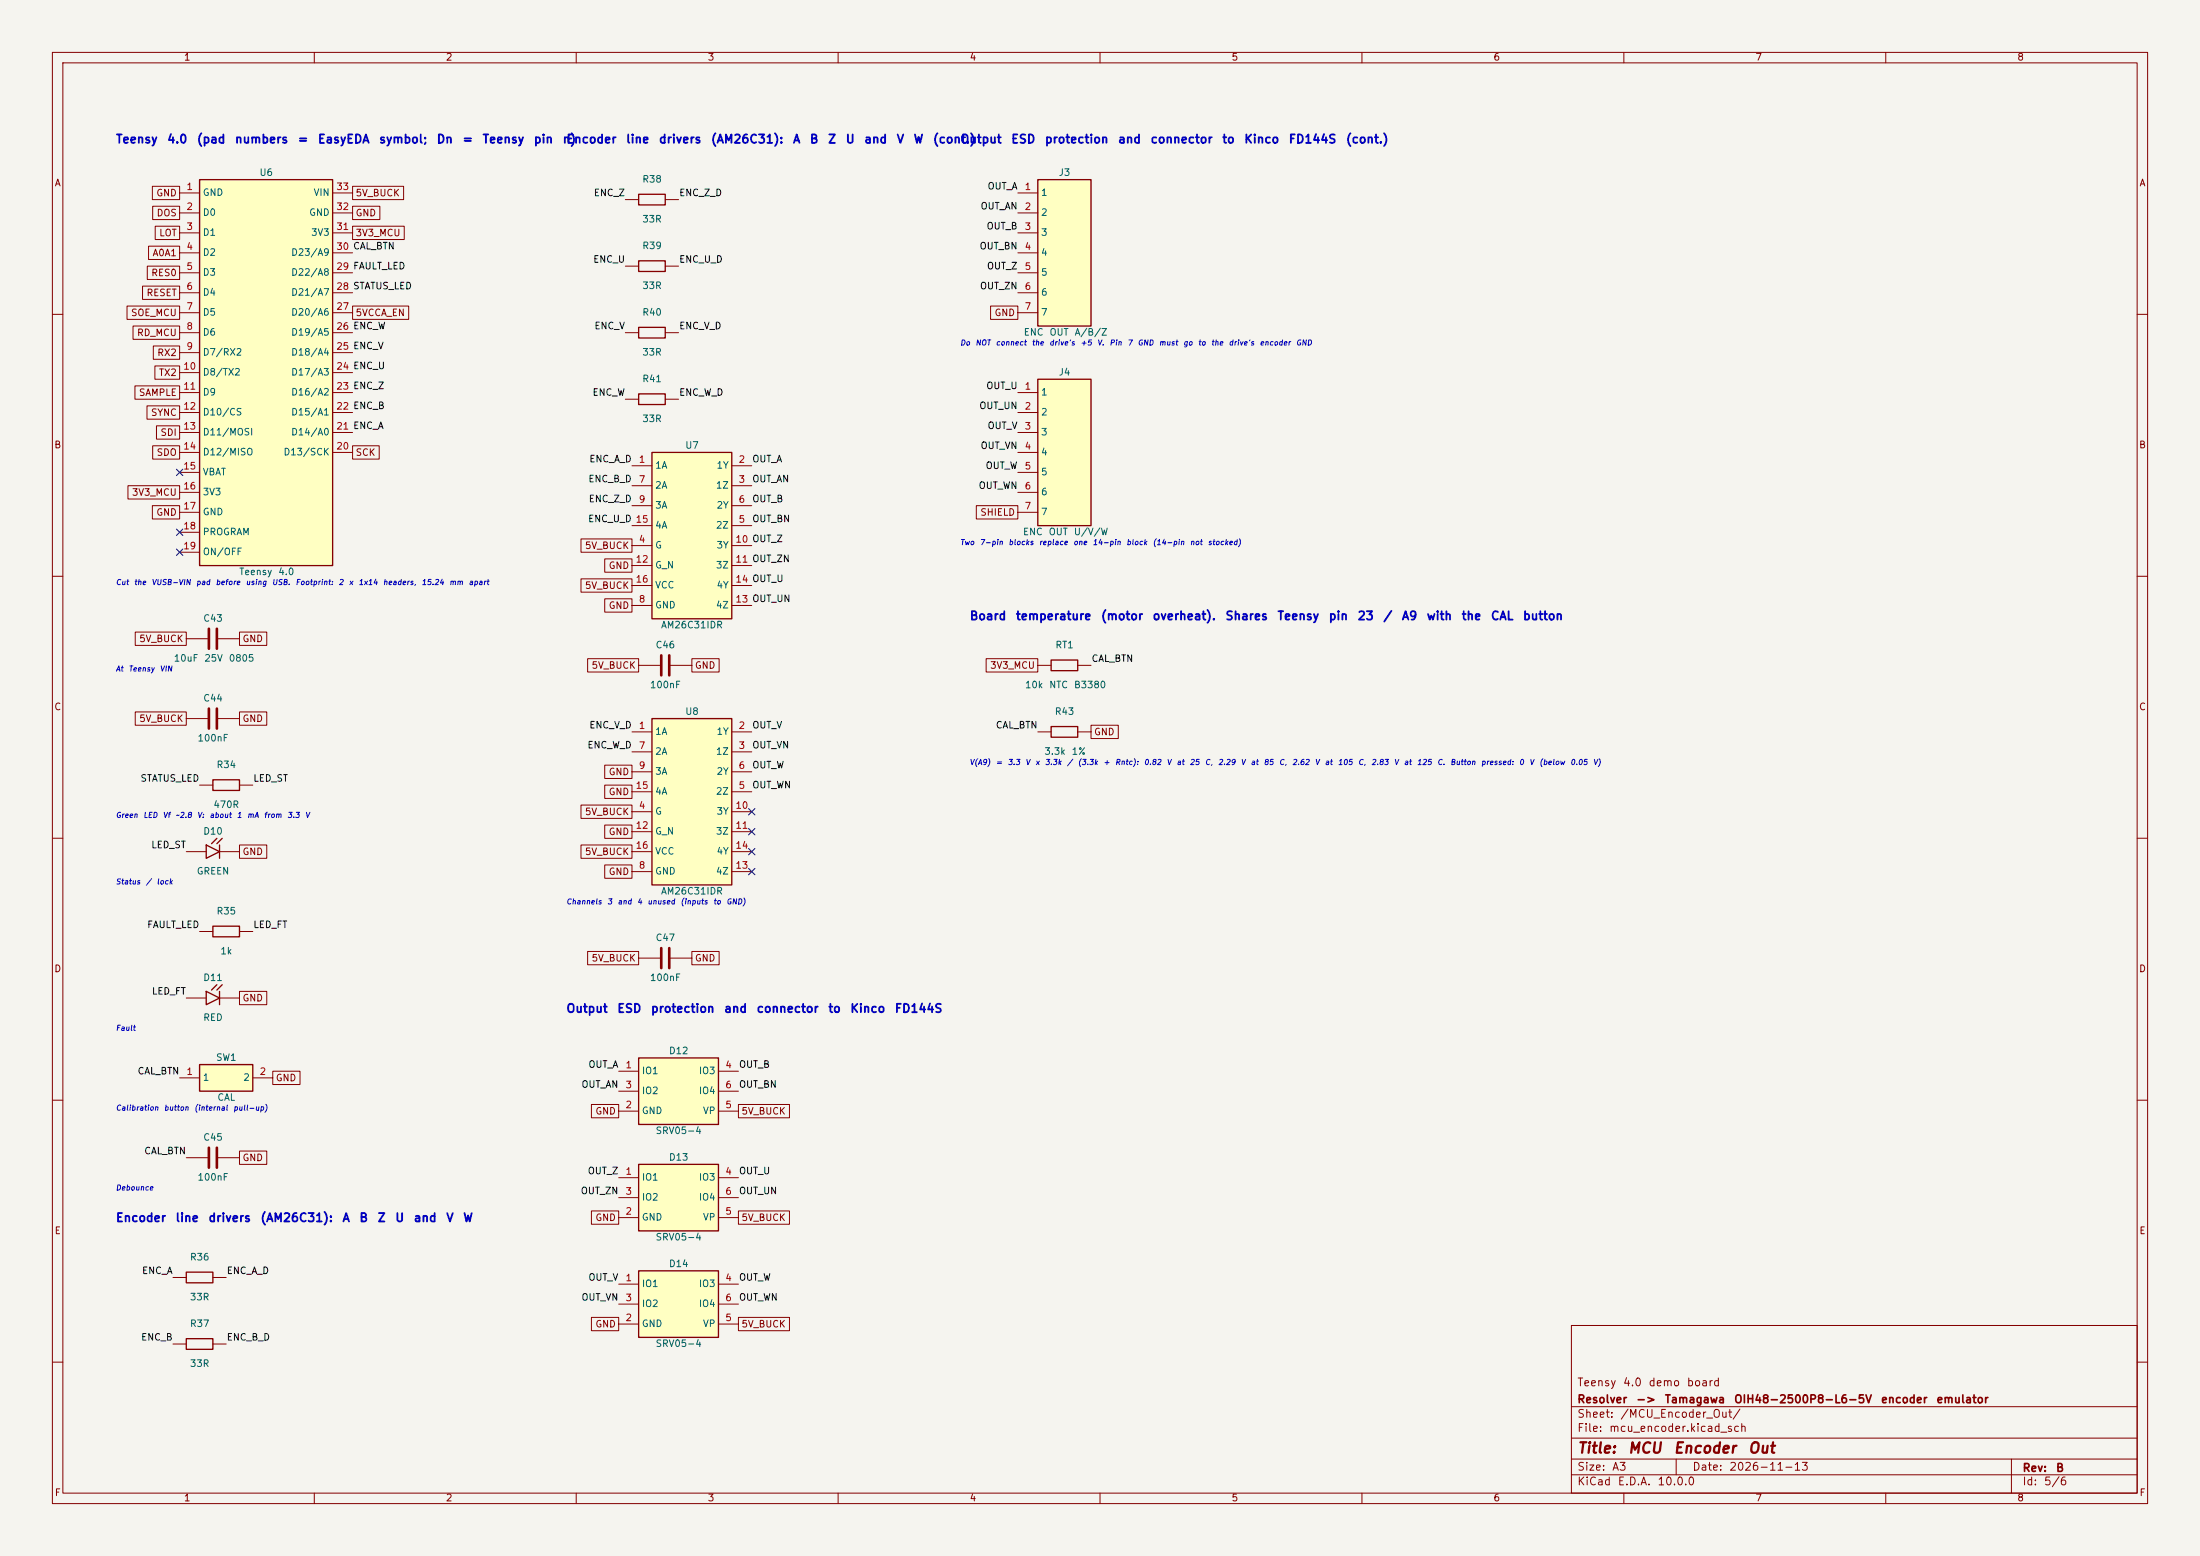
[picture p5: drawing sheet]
<svg xmlns="http://www.w3.org/2000/svg" width="420mm" height="297mm" viewBox="0 0 420 297" stroke-linecap="round" stroke-linejoin="round" font-family="sans-serif">
<path d="M0 0h420v297h-420z" fill="#f5f4ef" stroke="#f5f4ef" stroke-width=".19"/>
<g fill="none" stroke="#840000" stroke-width=".19">
<path d="M10 10h400v277h-400zM12 12h396v273h-396zM60 10v2M110 10v2M160 10v2M210 10v2M260 10v2M310 10v2M360 10v2M10 60h2M408 60h2M10 110h2"/>
<path d="M408 110h2M10 160h2M408 160h2M10 210h2M408 210h2M33 243.8h2.6M40.6 243.8h2.6M300 253h108v32h-108zM10 260h2M300 278.5h108M300 274.5h108M300 268.5h108"/>
<path d="M320 278.5v3M384 278.5v6.5M408 260h2M60 285v2M110 285v2M160 285v2M210 285v2M260 285v2M300 281.5h108M310 285v2M360 285v2"/>
</g>
<path d="M35.6 242.8h5v2.1h-5z" fill="none" stroke="#840000" stroke-width=".25"/>
<path d="M38.1 203.2h10.2v5.1h-10.2z" fill="#ffffc2"/>
<path d="M38.1 203.2h10.2v5.1h-10.2z" fill="none" stroke="#840000" stroke-width=".25"/>
<path d="M34.3 205.7h3.8M48.3 205.7h3.8" fill="none" stroke="#840000" stroke-width=".19"/>
<path d="M121.9 201.9h15.3v12.7h-15.3z" fill="#ffffc2"/>
<path d="M121.9 201.9h15.3v12.7h-15.3z" fill="none" stroke="#840000" stroke-width=".25"/>
<path d="M118.1 204.5h3.8M118.1 212.1h3.8M118.1 208.3h3.8M137.2 204.5h3.8M137.2 212.1h3.8M137.2 208.3h3.8" fill="none" stroke="#840000" stroke-width=".19"/>
<path d="M198.1 72.4h10.2v27.9h-10.2z" fill="#ffffc2"/>
<path d="M121.9 37.1h5.1v2h-5.1zM121.9 75.2h5.1v2h-5.1zM121.9 62.5h5.1v2h-5.1zM198.1 72.4h10.2v27.9h-10.2zM200.7 138.7h5v2h-5z" fill="none" stroke="#840000" stroke-width=".25"/>
<g fill="none" stroke="#840000" stroke-width=".19">
<path d="M119.4 38.1h2.5M127 38.1h2.5M119.4 76.2h2.5M119.4 63.5h2.5M127 76.2h2.5M127 63.5h2.5M194.3 74.9h3.8M194.3 78.7h3.8M194.3 82.6h3.8M194.3 86.4h3.8M194.3 90.2h3.8M194.3 94h3.8"/>
<path d="M194.3 97.8h3.8M198.1 139.7h2.6M205.7 139.7h2.6M35.6 221h4.3M41.4 221h4.3"/>
</g>
<path d="M39.9 219.1v3.8M41.4 219.1v3.8" fill="none" stroke="#840000" stroke-width=".51"/>
<path d="M38.1 34.3h25.4v73.7h-25.4z" fill="#ffffc2"/>
<path d="M38.1 34.3h25.4v73.7h-25.4z" fill="none" stroke="#840000" stroke-width=".25"/>
<g fill="none" stroke="#840000" stroke-width=".19">
<path d="M34.3 36.8h3.8M63.5 36.8h3.8M34.3 40.6h3.8M34.3 44.5h3.8M34.3 48.3h3.8M34.3 52.1h3.8M34.3 55.9h3.8M34.3 59.7h3.8M63.5 40.6h3.8M63.5 44.5h3.8M63.5 48.3h3.8M63.5 52.1h3.8"/>
<path d="M63.5 55.9h3.8M63.5 59.7h3.8M34.3 63.5h3.8M34.3 67.3h3.8M34.3 71.1h3.8M34.3 74.9h3.8M34.3 78.7h3.8M63.5 63.5h3.8M63.5 67.3h3.8M63.5 71.1h3.8M63.5 74.9h3.8M63.5 78.7h3.8"/>
<path d="M34.3 82.6h3.8M34.3 86.4h3.8M34.3 90.2h3.8M34.3 94h3.8M34.3 97.8h3.8M63.5 82.6h3.8M63.5 86.4h3.8M34.3 101.6h3.8M34.3 105.4h3.8M121.9 182.9h4.3M127.8 182.9h4.3"/>
</g>
<path d="M126.2 181v3.8M127.8 181v3.8" fill="none" stroke="#840000" stroke-width=".51"/>
<path d="M124.5 137.2h15.2v31.7h-15.2z" fill="#ffffc2"/>
<path d="M124.5 137.2h15.2v31.7h-15.2zM40.6 148.8h5.1v2.1h-5.1zM39.4 161.3l2.5 1.3-2.5 1.2zM41.4 160l-1 1M41.9 161.3v2.5M42.4 160l-1 1" fill="none" stroke="#840000" stroke-width=".25"/>
<g fill="none" stroke="#840000" stroke-width=".19">
<path d="M35.6 121.9h4.3M41.4 121.9h4.3M120.6 139.7h3.9M139.7 139.7h3.8M38.1 149.9h2.5M45.7 149.9h2.6M120.6 143.5h3.9M120.6 154.9h3.9M120.6 151.1h3.9M120.6 147.3h3.9M120.6 158.8h3.9M139.7 143.5h3.8"/>
<path d="M139.7 154.9h3.8M139.7 151.1h3.8M139.7 147.3h3.8M139.7 158.8h3.8M35.6 162.6h3.8M41.9 162.6h3.8M120.6 166.4h3.9M120.6 162.6h3.9M139.7 166.4h3.8M139.7 162.6h3.8"/>
</g>
<path d="M39.9 120v3.8M41.4 120v3.8" fill="none" stroke="#840000" stroke-width=".51"/>
<path d="M124.5 86.4h15.2v31.7h-15.2z" fill="#ffffc2"/>
<path d="M124.5 86.4h15.2v31.7h-15.2z" fill="none" stroke="#840000" stroke-width=".25"/>
<g fill="none" stroke="#840000" stroke-width=".19">
<path d="M120.6 88.9h3.9M120.6 92.7h3.9M120.6 96.5h3.9M139.7 88.9h3.8M139.7 92.7h3.8M139.7 96.5h3.8M120.6 104.1h3.9M120.6 100.3h3.9M120.6 115.6h3.9M120.6 108h3.9M120.6 111.8h3.9M139.7 104.1h3.8"/>
<path d="M139.7 100.3h3.8M139.7 115.6h3.8M139.7 108h3.8M139.7 111.8h3.8M35.6 137.2h4.3M41.4 137.2h4.3M121.9 127h4.3M127.8 127h4.3"/>
</g>
<path d="M39.9 135.3v3.8M41.4 135.3v3.8M126.2 125.1v3.8M127.8 125.1v3.8" fill="none" stroke="#840000" stroke-width=".51"/>
<path d="M121.9 242.6h15.3v12.7h-15.3z" fill="#ffffc2"/>
<path d="M40.6 176.8h5.1v2h-5.1zM121.9 242.6h15.3v12.7h-15.3z" fill="none" stroke="#840000" stroke-width=".25"/>
<path d="M38.1 177.8h2.5M45.7 177.8h2.6M118.1 245.1h3.8M118.1 252.7h3.8M118.1 248.9h3.8M137.2 245.1h3.8M137.2 252.7h3.8M137.2 248.9h3.8" fill="none" stroke="#840000" stroke-width=".19"/>
<path d="M198.1 34.3h10.2v27.9h-10.2z" fill="#ffffc2"/>
<path d="M198.1 34.3h10.2v27.9h-10.2z" fill="none" stroke="#840000" stroke-width=".25"/>
<path d="M194.3 36.8h3.8M194.3 40.6h3.8M194.3 44.5h3.8M194.3 48.3h3.8M194.3 52.1h3.8M194.3 55.9h3.8M194.3 59.7h3.8" fill="none" stroke="#840000" stroke-width=".19"/>
<path d="M121.9 222.2h15.3v12.7h-15.3z" fill="#ffffc2"/>
<path d="M121.9 49.8h5.1v2h-5.1zM200.7 126h5v2h-5zM39.4 189.2l2.5 1.3-2.5 1.3zM41.4 188l-1 1M41.9 189.2v2.6M42.4 188l-1 1M121.9 222.2h15.3v12.7h-15.3zM35.6 255.5h5v2.1h-5z" fill="none" stroke="#840000" stroke-width=".25"/>
<g fill="none" stroke="#840000" stroke-width=".19">
<path d="M29.1 35.6h5.2v2.5h-5.2zM29.1 39.4h5.2v2.5h-5.2zM67.3 35.6h9.8v2.5h-9.8zM67.3 39.4h5.2v2.5h-5.2zM24.2 58.4h10.1v2.6h-10.1zM27.2 54.6h7.1v2.6h-7.1zM28.1 50.8h6.2v2.5h-6.2zM28.4 47h5.9v2.5h-5.9zM29.6 43.2h4.7v2.5h-4.7zM67.3 43.2h9.9v2.5h-9.9zM67.3 58.4h10.7v2.6h-10.7zM119.4 50.8h2.5"/>
<path d="M127 50.8h2.5M189.1 58.4h5.2v2.6h-5.2zM25.4 62.2h8.9v2.6h-8.9zM25.8 73.7h8.5v2.5h-8.5zM28.1 77.5h6.2v2.5h-6.2zM29.3 66h5v2.6h-5zM29.6 69.8h4.7v2.6h-4.7zM24.4 92.7h9.9v2.6h-9.9zM29.1 96.5h5.2v2.6h-5.2zM29.1 85.1h5.2v2.5h-5.2zM29.9 81.3h4.4v2.5h-4.4zM67.3 85.1h5.1v2.5h-5.1z"/>
<path d="M186.4 96.5h7.9v2.6h-7.9zM110.9 102.9h9.7v2.5h-9.7zM110.9 110.5h9.7v2.5h-9.7zM115.4 114.3h5.2v2.5h-5.2zM115.4 106.7h5.2v2.5h-5.2zM25.8 135.9h9.8v2.5h-9.8zM25.8 120.6h9.8v2.6h-9.8zM45.7 135.9h5.2v2.5h-5.2zM45.7 120.6h5.2v2.6h-5.2zM112.2 125.7h9.7v2.6h-9.7zM132.1 125.7h5.2v2.6h-5.2zM188.3 125.7h9.8v2.6h-9.8z"/>
<path d="M198.1 127h2.6M205.7 127h2.6M208.3 138.4h5.2v2.6h-5.2zM110.9 153.7h9.7v2.5h-9.7zM115.4 157.5h5.2v2.5h-5.2zM115.4 146h5.2v2.6h-5.2zM115.4 149.9h5.2v2.5h-5.2zM45.7 161.3h5.2v2.5h-5.2zM110.9 161.3h9.7v2.5h-9.7zM115.4 165.1h5.2v2.5h-5.2zM35.6 190.5h3.8M41.9 190.5h3.8"/>
<path d="M45.7 189.2h5.2v2.6h-5.2zM112.2 181.6h9.7v2.6h-9.7zM132.1 181.6h5.2v2.6h-5.2zM45.7 219.7h5.2v2.6h-5.2zM52.1 204.5h5.2v2.5h-5.2zM112.9 210.8h5.2v2.6h-5.2zM141 210.8h9.7v2.6h-9.7zM112.9 231.1h5.2v2.6h-5.2zM118.1 224.8h3.8M118.1 232.4h3.8M118.1 228.6h3.8M137.2 224.8h3.8"/>
<path d="M137.2 232.4h3.8M137.2 228.6h3.8M141 231.1h9.7v2.6h-9.7zM33 256.5h2.6M40.6 256.5h2.6M112.9 251.5h5.2v2.5h-5.2zM141 251.5h9.7v2.5h-9.7z"/>
</g>
<g fill="none" stroke="#000084" stroke-width=".19">
<path d="M33.7 89.6l1.2 1.2M34.9 89.6l-1.2 1.2M33.7 101l1.2 1.2M33.7 104.8l1.2 1.2M34.9 101l-1.2 1.2M34.9 104.8l-1.2 1.2M142.9 158.1l1.2 1.3M142.9 154.3l1.2 1.2M144.1 158.1l-1.2 1.3M144.1 154.3l-1.2 1.2M142.9 162l1.2 1.2M142.9 165.8l1.2 1.2"/>
<path d="M144.1 162l-1.2 1.2M144.1 165.8l-1.2 1.2"/>
</g>
<g font-size="2" fill="#840000">
<text x="301" y="277.9">Title:</text>
<text x="310.6" y="277.9">MCU</text>
<text x="319.4" y="277.9">Encoder</text>
<text x="333.6" y="277.9">Out</text>
</g>
<g font-size="1.6" fill="#0000c2">
<text x="22" y="27.8">Teensy</text>
<text x="31.8" y="27.8">4.0</text>
<text x="37.5" y="27.8">(pad</text>
<text x="44.7" y="27.8">numbers</text>
<text x="56.7" y="27.8">=</text>
<text x="60.6" y="27.8">EasyEDA</text>
<text x="72.2" y="27.8">symbol;</text>
<text x="83.2" y="27.8">Dn</text>
<text x="88.1" y="27.8">=</text>
<text x="92" y="27.8">Teensy</text>
<text x="101.8" y="27.8">pin</text>
<text x="107.3" y="27.8">n)</text>
<text x="108" y="27.8">Encoder</text>
<text x="119.4" y="27.8">line</text>
<text x="125.7" y="27.8">drivers</text>
<text x="135.6" y="27.8">(AM26C31):</text>
<text x="151.2" y="27.8">A</text>
<text x="154.5" y="27.8">B</text>
<text x="157.9" y="27.8">Z</text>
<text x="161.3" y="27.8">U</text>
<text x="164.9" y="27.8">and</text>
<text x="171.1" y="27.8">V</text>
<text x="174.3" y="27.8">W</text>
<text x="178" y="27.8">(cont.)</text>
<text x="183.2" y="27.8">Output</text>
<text x="192.9" y="27.8">ESD</text>
<text x="199.3" y="27.8">protection</text>
<text x="213.3" y="27.8">and</text>
<text x="219.5" y="27.8">connector</text>
<text x="233.2" y="27.8">to</text>
<text x="237.4" y="27.8">Kinco</text>
<text x="245.9" y="27.8">FD144S</text>
<text x="256.8" y="27.8">(cont.)</text>
<text x="185" y="118.7">Board</text>
<text x="193.8" y="118.7">temperature</text>
<text x="210.1" y="118.7">(motor</text>
<text x="219.9" y="118.7">overheat).</text>
<text x="233.8" y="118.7">Shares</text>
<text x="243.7" y="118.7">Teensy</text>
<text x="253.5" y="118.7">pin</text>
<text x="259" y="118.7">23</text>
<text x="263.9" y="118.7">/</text>
<text x="267.5" y="118.7">A9</text>
<text x="272.2" y="118.7">with</text>
<text x="278.9" y="118.7">the</text>
<text x="284.5" y="118.7">CAL</text>
<text x="290.6" y="118.7">button</text>
<text x="108" y="193.7">Output</text>
<text x="117.7" y="193.7">ESD</text>
<text x="124.1" y="193.7">protection</text>
<text x="138.1" y="193.7">and</text>
<text x="144.3" y="193.7">connector</text>
<text x="158" y="193.7">to</text>
<text x="162.2" y="193.7">Kinco</text>
<text x="170.7" y="193.7">FD144S</text>
<text x="22" y="233.6">Encoder</text>
<text x="33.4" y="233.6">line</text>
<text x="39.7" y="233.6">drivers</text>
<text x="49.6" y="233.6">(AM26C31):</text>
<text x="65.2" y="233.6">A</text>
<text x="68.5" y="233.6">B</text>
<text x="71.9" y="233.6">Z</text>
<text x="75.3" y="233.6">U</text>
<text x="78.9" y="233.6">and</text>
<text x="85.1" y="233.6">V</text>
<text x="88.3" y="233.6">W</text>
</g>
<g font-size="1.5" fill="#840000">
<text x="301" y="268.2">Resolver</text>
<text x="301" y="265">Teensy</text>
<text x="309.7" y="265">4.0</text>
<text x="312.2" y="268.2">-&gt;</text>
<text x="314.6" y="265">demo</text>
<text x="317.7" y="268.2">Tamagawa</text>
<text x="321.9" y="265">board</text>
<text x="330.9" y="268.2">OIH48-2500P8-L6-5V</text>
<text x="359" y="268.2">encoder</text>
<text x="369.6" y="268.2">emulator</text>
<text x="301" y="273.7">File:</text>
<text x="301" y="271">Sheet:</text>
<text x="307.1" y="273.7">mcu_encoder.kicad_sch</text>
<text x="309.2" y="271">/MCU_Encoder_Out/</text>
<text x="301" y="281.1">Size:</text>
<text x="307.6" y="281.1">A3</text>
<text x="323" y="281.1">Date:</text>
<text x="330" y="281.1">2026-11-13</text>
<text x="386" y="281.3">Rev:</text>
<text x="392.4" y="281.3">B</text>
<text x="301" y="283.9">KiCad</text>
<text x="308.7" y="283.9">E.D.A.</text>
<text x="316.3" y="283.9">10.0.0</text>
<text x="386" y="283.9">Id:</text>
<text x="390.1" y="283.9">5/6</text>
</g>
<g font-size="1.3" fill="#840000">
<text x="35" y="11.9">1</text>
<text x="85" y="11.9">2</text>
<text x="135" y="11.9">3</text>
<text x="185" y="11.9">4</text>
<text x="235" y="11.9">5</text>
<text x="285" y="11.9">6</text>
<text x="335" y="11.9">7</text>
<text x="385" y="11.9">8</text>
<text x="10.3" y="35.9">A</text>
<text x="408.3" y="35.9">A</text>
<text x="29.7" y="37.8">GND</text>
<text x="29.8" y="41.6">DOS</text>
<text x="67.8" y="37.8">5V_BUCK</text>
<text x="67.8" y="41.6">GND</text>
<text x="30.3" y="45.4">LOT</text>
<text x="67.8" y="45.4">3V3_MCU</text>
<text x="28.8" y="53">RES0</text>
<text x="29" y="49.2">A0A1</text>
<text x="27.9" y="56.8">RESET</text>
<text x="24.9" y="60.6">SOE_MCU</text>
<text x="26.1" y="64.5">RD_MCU</text>
<text x="67.8" y="60.6">5VCCA_EN</text>
<text x="189.8" y="60.6">GND</text>
<text x="29.9" y="68.3">RX2</text>
<text x="26.4" y="75.9">SAMPLE</text>
<text x="30.2" y="72.1">TX2</text>
<text x="28.7" y="79.7">SYNC</text>
<text x="30.5" y="83.5">SDI</text>
<text x="10.3" y="85.9">B</text>
<text x="29.8" y="87.3">SDO</text>
<text x="67.8" y="87.3">SCK</text>
<text x="408.2" y="85.9">B</text>
<text x="25.1" y="94.9">3V3_MCU</text>
<text x="29.7" y="98.7">GND</text>
<text x="187" y="98.7">SHIELD</text>
<text x="111.6" y="105.1">5V_BUCK</text>
<text x="111.6" y="112.7">5V_BUCK</text>
<text x="116.1" y="108.9">GND</text>
<text x="116.1" y="116.5">GND</text>
<text x="26.5" y="122.9">5V_BUCK</text>
<text x="46.2" y="122.9">GND</text>
<text x="112.8" y="128">5V_BUCK</text>
<text x="132.6" y="128">GND</text>
<text x="188.9" y="128">3V3_MCU</text>
<text x="10.3" y="135.9">C</text>
<text x="408.2" y="135.9">C</text>
<text x="26.5" y="138.1">5V_BUCK</text>
<text x="46.2" y="138.1">GND</text>
<text x="208.8" y="140.7">GND</text>
<text x="116.1" y="148.3">GND</text>
<text x="111.6" y="155.9">5V_BUCK</text>
<text x="116.1" y="152.1">GND</text>
<text x="116.1" y="159.7">GND</text>
<text x="46.2" y="163.5">GND</text>
<text x="111.6" y="163.5">5V_BUCK</text>
<text x="116.1" y="167.3">GND</text>
<text x="10.3" y="185.9">D</text>
<text x="112.8" y="183.8">5V_BUCK</text>
<text x="132.6" y="183.8">GND</text>
<text x="408.2" y="185.9">D</text>
<text x="46.2" y="191.5">GND</text>
<text x="52.5" y="206.7">GND</text>
<text x="113.6" y="213">GND</text>
<text x="141.4" y="213">5V_BUCK</text>
<text x="46.2" y="221.9">GND</text>
<text x="113.6" y="233.4">GND</text>
<text x="141.4" y="233.4">5V_BUCK</text>
<text x="10.3" y="235.9">E</text>
<text x="408.3" y="235.9">E</text>
<text x="113.6" y="253.7">GND</text>
<text x="141.4" y="253.7">5V_BUCK</text>
<text x="10.3" y="285.9">F</text>
<text x="35" y="286.9">1</text>
<text x="85" y="286.9">2</text>
<text x="135" y="286.9">3</text>
<text x="185" y="286.9">4</text>
<text x="235" y="286.9">5</text>
<text x="285" y="286.9">6</text>
<text x="335" y="286.9">7</text>
<text x="385" y="286.9">8</text>
<text x="408.3" y="285.9">F</text>
</g>
<g font-size="1.3" fill="#006464">
<text x="49.4" y="33.9">U6</text>
<text x="122.5" y="35.2">R38</text>
<text x="202" y="33.9">J3</text>
<text x="38.6" y="37.7">GND</text>
<text x="38.6" y="41.5">D0</text>
<text x="58.9" y="41.5">GND</text>
<text x="59.8" y="37.7">VIN</text>
<text x="198.6" y="37.7">1</text>
<text x="198.6" y="41.5">2</text>
<text x="38.6" y="45.3">D1</text>
<text x="59.3" y="45.3">3V3</text>
<text x="122.5" y="42.8">33R</text>
<text x="122.5" y="47.9">R39</text>
<text x="198.6" y="45.3">3</text>
<text x="38.6" y="49.1">D2</text>
<text x="38.6" y="52.9">D3</text>
<text x="55.5" y="52.9">D22/A8</text>
<text x="55.5" y="49.1">D23/A9</text>
<text x="198.6" y="49.1">4</text>
<text x="198.6" y="52.9">5</text>
<text x="38.6" y="56.7">D4</text>
<text x="55.5" y="56.7">D21/A7</text>
<text x="122.5" y="55.5">33R</text>
<text x="198.6" y="56.7">6</text>
<text x="38.6" y="60.6">D5</text>
<text x="38.6" y="64.4">D6</text>
<text x="55.5" y="64.4">D19/A5</text>
<text x="55.5" y="60.6">D20/A6</text>
<text x="122.5" y="60.6">R40</text>
<text x="195.3" y="64.4">ENC</text>
<text x="198.6" y="60.6">7</text>
<text x="200.2" y="64.4">OUT</text>
<text x="205" y="64.4">A/B/Z</text>
<text x="38.6" y="68.2">D7/RX2</text>
<text x="38.6" y="72">D8/TX2</text>
<text x="55.5" y="72">D17/A3</text>
<text x="55.5" y="68.2">D18/A4</text>
<text x="122.5" y="68.2">33R</text>
<text x="202" y="72">J4</text>
<text x="38.6" y="75.8">D9</text>
<text x="55.5" y="75.8">D16/A2</text>
<text x="122.5" y="73.3">R41</text>
<text x="198.6" y="75.8">1</text>
<text x="38.6" y="79.6">D10/CS</text>
<text x="38.6" y="83.4">D11/MOSI</text>
<text x="55.5" y="83.4">D14/A0</text>
<text x="55.5" y="79.6">D15/A1</text>
<text x="122.5" y="80.9">33R</text>
<text x="198.6" y="79.6">2</text>
<text x="198.6" y="83.4">3</text>
<text x="38.6" y="87.2">D12/MISO</text>
<text x="54" y="87.2">D13/SCK</text>
<text x="125" y="89.8">1A</text>
<text x="130.7" y="86">U7</text>
<text x="136.7" y="89.8">1Y</text>
<text x="198.6" y="87.2">4</text>
<text x="38.6" y="91">VBAT</text>
<text x="38.6" y="94.8">3V3</text>
<text x="125" y="93.6">2A</text>
<text x="136.6" y="93.6">1Z</text>
<text x="198.6" y="91">5</text>
<text x="198.6" y="94.8">6</text>
<text x="38.6" y="98.7">GND</text>
<text x="125" y="97.4">3A</text>
<text x="125" y="101.2">4A</text>
<text x="136.6" y="101.2">2Z</text>
<text x="136.7" y="97.4">2Y</text>
<text x="198.6" y="98.7">7</text>
<text x="38.6" y="102.5">PROGRAM</text>
<text x="38.6" y="106.3">ON/OFF</text>
<text x="125" y="105">G</text>
<text x="136.7" y="105">3Y</text>
<text x="195.2" y="102.5">ENC</text>
<text x="200.1" y="102.5">OUT</text>
<text x="204.9" y="102.5">U/V/W</text>
<text x="45.6" y="110.1">Teensy</text>
<text x="53" y="110.1">4.0</text>
<text x="125" y="108.8">G_N</text>
<text x="125" y="112.6">VCC</text>
<text x="136.6" y="108.8">3Z</text>
<text x="136.7" y="112.6">4Y</text>
<text x="38.7" y="119">C43</text>
<text x="125" y="116.4">GND</text>
<text x="136.6" y="116.4">4Z</text>
<text x="125.1" y="124.1">C46</text>
<text x="126.1" y="120.2">AM26C31IDR</text>
<text x="201.4" y="124.1">RT1</text>
<text x="33.1" y="126.6">10uF</text>
<text x="38.9" y="126.6">25V</text>
<text x="43.6" y="126.6">0805</text>
<text x="124" y="131.7">100nF</text>
<text x="195.6" y="131.7">10k</text>
<text x="200.2" y="131.7">NTC</text>
<text x="204.9" y="131.7">B3380</text>
<text x="38.7" y="134.2">C44</text>
<text x="130.7" y="136.8">U8</text>
<text x="201.3" y="136.8">R43</text>
<text x="37.6" y="141.8">100nF</text>
<text x="125" y="140.6">1A</text>
<text x="136.7" y="140.6">1Y</text>
<text x="41.2" y="146.9">R34</text>
<text x="125" y="144.4">2A</text>
<text x="125" y="148.2">3A</text>
<text x="136.6" y="144.4">1Z</text>
<text x="136.7" y="148.2">2Y</text>
<text x="199.3" y="144.4">3.3k</text>
<text x="204.5" y="144.4">1%</text>
<text x="40.6" y="154.5">470R</text>
<text x="125" y="155.8">G</text>
<text x="125" y="152">4A</text>
<text x="136.6" y="152">2Z</text>
<text x="136.7" y="155.8">3Y</text>
<text x="38.7" y="159.6">D10</text>
<text x="125" y="159.6">G_N</text>
<text x="136.6" y="159.6">3Z</text>
<text x="37.5" y="167.2">GREEN</text>
<text x="125" y="167.2">GND</text>
<text x="125" y="163.4">VCC</text>
<text x="136.6" y="167.2">4Z</text>
<text x="136.7" y="163.4">4Y</text>
<text x="126.1" y="171">AM26C31IDR</text>
<text x="41.2" y="174.9">R35</text>
<text x="125.1" y="179.9">C47</text>
<text x="42" y="182.5">1k</text>
<text x="38.7" y="187.6">D11</text>
<text x="124" y="187.6">100nF</text>
<text x="38.7" y="195.2">RED</text>
<text x="41.1" y="202.8">SW1</text>
<text x="127.6" y="201.5">D12</text>
<text x="38.6" y="206.6">1</text>
<text x="46.3" y="206.6">2</text>
<text x="122.4" y="205.3">IO1</text>
<text x="122.4" y="209.1">IO2</text>
<text x="133.3" y="205.3">IO3</text>
<text x="133.3" y="209.1">IO4</text>
<text x="41.4" y="210.4">CAL</text>
<text x="122.4" y="213">GND</text>
<text x="134.1" y="213">VP</text>
<text x="38.7" y="218">C45</text>
<text x="125.1" y="216.8">SRV05-4</text>
<text x="127.6" y="221.8">D13</text>
<text x="37.6" y="225.7">100nF</text>
<text x="122.4" y="225.7">IO1</text>
<text x="133.3" y="225.7">IO3</text>
<text x="122.4" y="233.3">GND</text>
<text x="122.4" y="229.5">IO2</text>
<text x="133.3" y="229.5">IO4</text>
<text x="134.1" y="233.3">VP</text>
<text x="125.1" y="237.1">SRV05-4</text>
<text x="36.2" y="240.9">R36</text>
<text x="122.4" y="246">IO1</text>
<text x="127.6" y="242.2">D14</text>
<text x="133.3" y="246">IO3</text>
<text x="36.2" y="248.5">33R</text>
<text x="122.4" y="249.8">IO2</text>
<text x="133.3" y="249.8">IO4</text>
<text x="36.2" y="253.6">R37</text>
<text x="122.4" y="253.6">GND</text>
<text x="125.1" y="257.4">SRV05-4</text>
<text x="134.1" y="253.6">VP</text>
<text x="36.2" y="261.2">33R</text>
</g>
<g font-size="1.3" fill="#a90000">
<text x="35.5" y="36.6">1</text>
<text x="35.5" y="40.4">2</text>
<text x="64.1" y="40.4">32</text>
<text x="64.1" y="36.6">33</text>
<text x="195.5" y="36.6">1</text>
<text x="195.5" y="40.4">2</text>
<text x="35.5" y="44.2">3</text>
<text x="64.1" y="44.2">31</text>
<text x="195.5" y="44.2">3</text>
<text x="35.5" y="48">4</text>
<text x="35.5" y="51.8">5</text>
<text x="64.1" y="51.8">29 FAULT_LED</text>
<text x="64.1" y="48">30 CAL_BTN</text>
<text x="195.5" y="48">4</text>
<text x="195.5" y="51.8">5</text>
<text x="35.5" y="55.6">6</text>
<text x="35.5" y="59.4">7</text>
<text x="64.1" y="59.4">27</text>
<text x="64.1" y="55.6">28 STATUS_LED</text>
<text x="195.5" y="55.6">6</text>
<text x="195.5" y="59.4">7</text>
<text x="35.5" y="63.2">8</text>
<text x="64.1" y="63.2">26 ENC_W</text>
<text x="34.9" y="70.9">10</text>
<text x="35.5" y="67.1">9</text>
<text x="64.1" y="70.9">24 ENC_U</text>
<text x="64.1" y="67.1">25 ENC_V</text>
<text x="34.9" y="74.7">11</text>
<text x="64.1" y="74.7">23 ENC_Z</text>
<text x="195.5" y="74.7">1</text>
<text x="34.9" y="78.5">12</text>
<text x="34.9" y="82.3">13</text>
<text x="64.1" y="82.3">21 ENC_A</text>
<text x="64.1" y="78.5">22 ENC_B</text>
<text x="195.5" y="78.5">2</text>
<text x="195.5" y="82.3">3</text>
<text x="34.9" y="86.1">14</text>
<text x="34.9" y="89.9">15</text>
<text x="64.1" y="86.1">20</text>
<text x="121.8" y="88.6">1</text>
<text x="140.9" y="88.6">2</text>
<text x="195.5" y="86.1">4</text>
<text x="195.5" y="89.9">5</text>
<text x="34.9" y="93.7">16</text>
<text x="121.8" y="92.5">7</text>
<text x="140.9" y="92.5">3</text>
<text x="195.5" y="93.7">6</text>
<text x="34.9" y="97.5">17</text>
<text x="34.9" y="101.3">18</text>
<text x="121.8" y="96.3">9</text>
<text x="140.9" y="100.1">5</text>
<text x="140.9" y="96.3">6</text>
<text x="195.5" y="97.5">7</text>
<text x="34.9" y="105.2">19</text>
<text x="121.2" y="107.7">12</text>
<text x="121.8" y="103.9">4</text>
<text x="140.3" y="103.9">10 OUT_Z</text>
<text x="140.3" y="107.7">11 OUT_ZN</text>
<text x="121.2" y="111.5">16</text>
<text x="140.3" y="111.5">14 OUT_U</text>
<text x="121.8" y="115.3">8</text>
<text x="140.3" y="115.3">13 OUT_UN</text>
<text x="121.8" y="139.4">1</text>
<text x="121.8" y="143.3">7</text>
<text x="140.9" y="139.4">2</text>
<text x="140.9" y="143.3">3</text>
<text x="121.8" y="147.1">9</text>
<text x="140.9" y="147.1">6</text>
<text x="121.2" y="150.9">15</text>
<text x="121.8" y="154.7">4</text>
<text x="140.3" y="154.7">10</text>
<text x="140.9" y="150.9">5</text>
<text x="121.2" y="158.5">12</text>
<text x="140.3" y="158.5">11</text>
<text x="121.2" y="162.3">16</text>
<text x="121.8" y="166.1">8</text>
<text x="140.3" y="166.1">13</text>
<text x="140.3" y="162.3">14</text>
<text x="35.5" y="205.5">1</text>
<text x="49.5" y="205.5">2</text>
<text x="119.3" y="204.2">1</text>
<text x="119.3" y="208">3</text>
<text x="138.4" y="204.2">4</text>
<text x="138.4" y="208">6</text>
<text x="119.3" y="211.8">2</text>
<text x="138.4" y="211.8">5</text>
<text x="119.3" y="224.5">1</text>
<text x="138.4" y="224.5">4</text>
<text x="119.3" y="232.2">2</text>
<text x="119.3" y="228.3">3</text>
<text x="138.4" y="232.2">5</text>
<text x="138.4" y="228.3">6</text>
<text x="119.3" y="244.9">1</text>
<text x="138.4" y="244.9">4</text>
<text x="119.3" y="248.7">3</text>
<text x="138.4" y="248.7">6</text>
<text x="119.3" y="252.5">2</text>
<text x="138.4" y="252.5">5</text>
</g>
<g font-size="1.3" fill="#0f0f0f">
<text x="113.3" y="37.8">ENC_Z</text>
<text x="129.5" y="37.8">ENC_Z_D</text>
<text x="187.1" y="40.3">OUT_AN</text>
<text x="188.4" y="36.5">OUT_A</text>
<text x="186.9" y="47.9">OUT_BN</text>
<text x="188.2" y="44.1">OUT_B</text>
<text x="113.1" y="50.5">ENC_U</text>
<text x="129.5" y="50.5">ENC_U_D</text>
<text x="188.3" y="51.7">OUT_Z</text>
<text x="187" y="55.5">OUT_ZN</text>
<text x="113.4" y="63.2">ENC_V</text>
<text x="129.5" y="63.2">ENC_V_D</text>
<text x="113" y="75.9">ENC_W</text>
<text x="129.5" y="75.9">ENC_W_D</text>
<text x="188.2" y="74.6">OUT_U</text>
<text x="186.8" y="78.4">OUT_UN</text>
<text x="188.4" y="82.2">OUT_V</text>
<text x="112.4" y="88.6">ENC_A_D</text>
<text x="143.5" y="88.6">OUT_A</text>
<text x="187.1" y="86">OUT_VN</text>
<text x="188.1" y="89.8">OUT_W</text>
<text x="112.2" y="92.4">ENC_B_D</text>
<text x="143.5" y="92.4">OUT_AN</text>
<text x="186.7" y="93.6">OUT_WN</text>
<text x="112.2" y="100">ENC_U_D 15</text>
<text x="112.3" y="96.2">ENC_Z_D</text>
<text x="143.5" y="96.2">OUT_B</text>
<text x="143.5" y="100">OUT_BN</text>
<text x="208.3" y="126.7">CAL_BTN</text>
<text x="112" y="143.2">ENC_W_D</text>
<text x="112.4" y="139.4">ENC_V_D</text>
<text x="143.5" y="139.4">OUT_V</text>
<text x="143.5" y="143.2">OUT_VN</text>
<text x="190" y="139.4">CAL_BTN</text>
<text x="26.7" y="149.5">STATUS_LED</text>
<text x="48.3" y="149.5">LED_ST</text>
<text x="143.5" y="147">OUT_W</text>
<text x="143.5" y="150.8">OUT_WN</text>
<text x="28.8" y="162.2">LED_ST</text>
<text x="28" y="177.5">FAULT_LED</text>
<text x="48.3" y="177.5">LED_FT</text>
<text x="28.9" y="190.2">LED_FT</text>
<text x="26.2" y="205.4">CAL_BTN</text>
<text x="110.9" y="207.9">OUT_AN</text>
<text x="112.2" y="204.1">OUT_A</text>
<text x="141" y="204.1">OUT_B</text>
<text x="141" y="207.9">OUT_BN</text>
<text x="27.4" y="220.6">CAL_BTN</text>
<text x="112.1" y="224.4">OUT_Z</text>
<text x="141" y="224.4">OUT_U</text>
<text x="110.8" y="228.3">OUT_ZN</text>
<text x="141" y="228.3">OUT_UN</text>
<text x="27" y="243.5">ENC_A</text>
<text x="43.2" y="243.5">ENC_A_D</text>
<text x="112.2" y="244.8">OUT_V</text>
<text x="141" y="244.8">OUT_W</text>
<text x="110.9" y="248.6">OUT_VN</text>
<text x="141" y="248.6">OUT_WN</text>
<text x="26.8" y="256.2">ENC_B</text>
<text x="43.2" y="256.2">ENC_B_D</text>
</g>
<g font-size="1" fill="#0000c2">
<text x="183.2" y="66.2">Do</text>
<text x="186.1" y="66.2">NOT</text>
<text x="190" y="66.2">connect</text>
<text x="196.9" y="66.2">the</text>
<text x="200.2" y="66.2">drive's</text>
<text x="206.2" y="66.2">+5</text>
<text x="209.4" y="66.2">V.</text>
<text x="211.7" y="66.2">Pin</text>
<text x="215.1" y="66.2">7</text>
<text x="217.1" y="66.2">GND</text>
<text x="221.2" y="66.2">must</text>
<text x="225.8" y="66.2">go</text>
<text x="228.6" y="66.2">to</text>
<text x="231.1" y="66.2">the</text>
<text x="234.5" y="66.2">drive's</text>
<text x="240.4" y="66.2">encoder</text>
<text x="247.3" y="66.2">GND</text>
<text x="183.2" y="104.3">Two</text>
<text x="186.9" y="104.3">7-pin</text>
<text x="192.4" y="104.3">blocks</text>
<text x="198.3" y="104.3">replace</text>
<text x="204.8" y="104.3">one</text>
<text x="208.5" y="104.3">14-pin</text>
<text x="214.9" y="104.3">block</text>
<text x="220" y="104.3">(14-pin</text>
<text x="227.1" y="104.3">not</text>
<text x="230.5" y="104.3">stocked)</text>
<text x="22" y="111.9">Cut</text>
<text x="25.5" y="111.9">the</text>
<text x="28.8" y="111.9">VUSB-VIN</text>
<text x="37.3" y="111.9">pad</text>
<text x="41.1" y="111.9">before</text>
<text x="46.8" y="111.9">using</text>
<text x="51.8" y="111.9">USB.</text>
<text x="56.3" y="111.9">Footprint:</text>
<text x="64.5" y="111.9">2</text>
<text x="66.5" y="111.9">x</text>
<text x="68.3" y="111.9">1x14</text>
<text x="73" y="111.9">headers,</text>
<text x="80.4" y="111.9">15.24</text>
<text x="85.7" y="111.9">mm</text>
<text x="89.4" y="111.9">apart</text>
<text x="22" y="128.4">At</text>
<text x="24.4" y="128.4">Teensy</text>
<text x="30.4" y="128.4">VIN</text>
<text x="185" y="146.2">V(A9)</text>
<text x="190" y="146.2">=</text>
<text x="192.3" y="146.2">3.3</text>
<text x="195.7" y="146.2">V</text>
<text x="197.6" y="146.2">x</text>
<text x="199.4" y="146.2">3.3k</text>
<text x="203.6" y="146.2">/</text>
<text x="205.7" y="146.2">(3.3k</text>
<text x="210.5" y="146.2">+</text>
<text x="212.8" y="146.2">Rntc):</text>
<text x="218.3" y="146.2">0.82</text>
<text x="222.6" y="146.2">V</text>
<text x="224.5" y="146.2">at</text>
<text x="227" y="146.2">25</text>
<text x="229.9" y="146.2">C,</text>
<text x="232.4" y="146.2">2.29</text>
<text x="236.8" y="146.2">V</text>
<text x="238.7" y="146.2">at</text>
<text x="241.2" y="146.2">85</text>
<text x="244.1" y="146.2">C,</text>
<text x="246.6" y="146.2">2.62</text>
<text x="250.9" y="146.2">V</text>
<text x="252.8" y="146.2">at</text>
<text x="255.3" y="146.2">105</text>
<text x="259.2" y="146.2">C,</text>
<text x="261.7" y="146.2">2.83</text>
<text x="266" y="146.2">V</text>
<text x="267.9" y="146.2">at</text>
<text x="270.4" y="146.2">125</text>
<text x="274.3" y="146.2">C.</text>
<text x="276.8" y="146.2">Button</text>
<text x="282.6" y="146.2">pressed:</text>
<text x="289.9" y="146.2">0</text>
<text x="291.9" y="146.2">V</text>
<text x="293.7" y="146.2">(below</text>
<text x="299.7" y="146.2">0.05</text>
<text x="304" y="146.2">V)</text>
<text x="22" y="156.3">Green</text>
<text x="27.3" y="156.3">LED</text>
<text x="31" y="156.3">Vf</text>
<text x="33.4" y="156.3">~2.8</text>
<text x="37.6" y="156.3">V:</text>
<text x="39.9" y="156.3">about</text>
<text x="45.1" y="156.3">1</text>
<text x="47.1" y="156.3">mA</text>
<text x="50.3" y="156.3">from</text>
<text x="54.7" y="156.3">3.3</text>
<text x="58.1" y="156.3">V</text>
<text x="22" y="169">Status</text>
<text x="27.7" y="169">/</text>
<text x="29.8" y="169">lock</text>
<text x="108" y="172.9">Channels</text>
<text x="115.8" y="172.9">3</text>
<text x="117.8" y="172.9">and</text>
<text x="121.5" y="172.9">4</text>
<text x="123.5" y="172.9">unused</text>
<text x="129.8" y="172.9">(inputs</text>
<text x="136.1" y="172.9">to</text>
<text x="138.6" y="172.9">GND)</text>
<text x="22" y="197">Fault</text>
<text x="22" y="212.2">Calibration</text>
<text x="31.2" y="212.2">button</text>
<text x="37" y="212.2">(internal</text>
<text x="44.4" y="212.2">pull-up)</text>
<text x="22" y="227.5">Debounce</text>
</g>
</svg>
